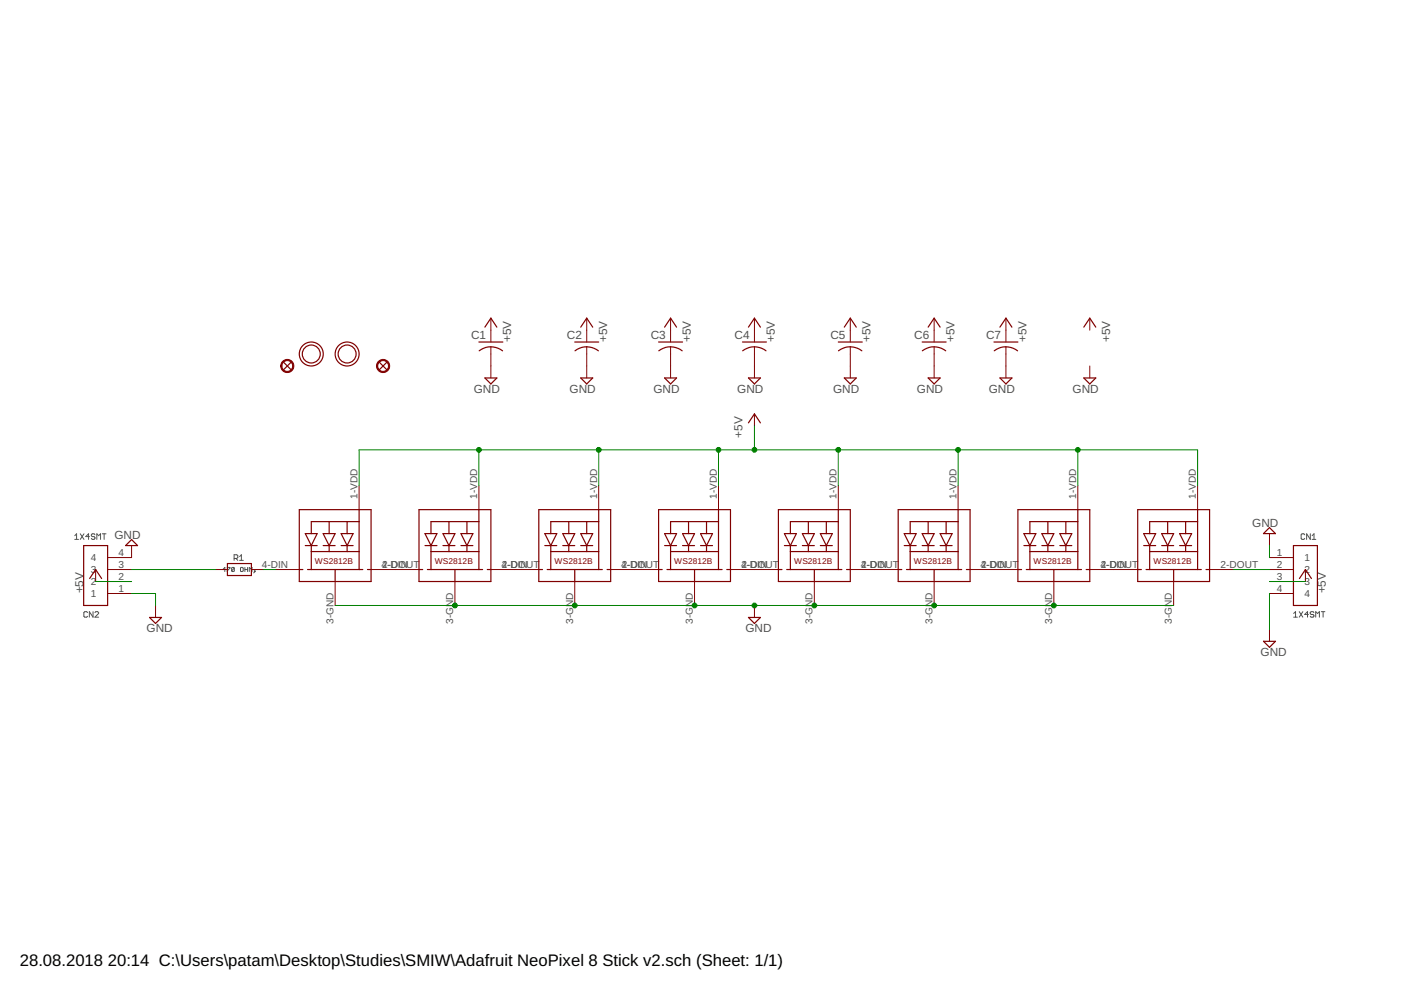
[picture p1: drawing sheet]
<svg xmlns="http://www.w3.org/2000/svg" width="297mm" height="210mm" viewBox="0 0 297 210" stroke-linecap="round" stroke-linejoin="round" font-family="sans-serif">
<g fill="none" stroke="#505050" stroke-width=".21">
<path d="M15.9 113.6l.3-.4v1.2M15.9 114.4h.7M17 113.2l.8 1.2M17.8 113.2l-.8 1.2M19 113.8h-.8l.6-.6v1.2M20.1 113.4l-.2-.2h-.3l-.2 .4 .2 .2h.3l.2 .4-.2 .2h-.3l-.2-.2M20.5 114.4v-1.2l.4 .4 .4-.4v1.2M21.7 113.2h.8M22.1 113.2v1.2M49.6 118.4h.6l.2-.2v-.4l-.2-.2h-.6v1.2M50 118.4l.4 .4M50.8 118l.4-.4v1.2"/>
<path d="M50.8 118.8h.8M276.6 113.4l-.2-.2h-.3l-.2 .2v.8l.2 .2h.3l.2-.2M277.8 113.2v1.2l-.8-1.2v1.2M278.2 113.6l.4-.4v1.2M278.2 114.4h.8M18.6 129.9l-.2-.2h-.4l-.2 .2v.8l.2 .2h.4l.2-.2M19.7 129.7v1.2l-.8-1.2v1.2M20.1 129.9l.2-.2h.4l.2 .2v.2l-.8 .8h.8M47.8 120.8h-.6l.5-.5v.9M48.2 120.3h.5l-.5 .9M49.7 120.5l-.4-.2-.2 .2v.5M49.7 120.5l-.1 .7-.5-.2"/>
<path d="M49.7 120.5l-.6 .5M51.1 120.3l.5 .2v.5l-.2 .2-.4-.2zM51.9 120.8h.6M51.9 120.3v.9M52.5 120.3v.9M52.9 121.2v-.9l.2 .3 .3-.3v.9M53.9 121l.2 .2zM54.1 121.2l-.3 .3M274.3 130.1l.4-.4v1.2M274.3 130.9h.8M275.5 129.7l.7 1.2M276.2 129.7l-.7 1.2"/>
<path d="M277.4 130.3h-.8l.6-.6v1.2M278.6 129.9l-.2-.2h-.4l-.2 .4 .2 .2h.4l.2 .4-.2 .2h-.4l-.2-.2M279 130.9v-1.2l.4 .4 .3-.4v1.2M280.1 129.7h.8M280.5 129.7v1.2"/>
</g>
<g fill="none" stroke="#800000" stroke-width=".21">
<path d="M104.1 67.5v5M104.1 73.5v6.6M124.4 67.5v5M124.4 73.5v6.6M142.2 67.5v5M142.2 73.5v6.6M160 67.5v5M160 73.5v6.6M180.3 67.5v5M180.3 73.5v6.6M198.1 67.5v5M198.1 73.5v6.6"/>
<path d="M213.3 67.5v5M213.3 73.5v6.6M231.1 67.5v2.5M231.1 77.6v2.5M160 87.8v2.5M27.9 115.7v2.5h-5.1M76.1 103v5.1M101.5 103v5.1M126.9 103v5.1M152.3 103v5.1M177.7 103v5.1M203.1 103v5.1"/>
<path d="M228.5 103v5.1M253.9 103v5.1M269.2 113.1v2.6M269.2 118.2h5M20.3 120.8v2.5M22.8 120.8h5.1M22.8 123.3h5.1M22.8 125.8h5.1M33 128.4v2.5M45.7 120.8h2.5M53.3 120.8h2.5M58.4 120.8h5.1"/>
<path d="M71.1 123.3v5.1M78.7 120.8h10.1M96.5 123.3v5.1M104.1 120.8h10.1M121.9 123.3v5.1M129.5 120.8h10.1M147.3 123.3v5.1M154.9 120.8h10.1M160 128.4v2.5M172.7 123.3v5.1M180.3 120.8h10.1M198.1 123.3v5.1"/>
<path d="M205.7 120.8h10.1M223.4 123.3v5.1M231.1 120.8h10.1M248.8 123.3v5.1M256.5 120.8h5M269.2 120.8h5M269.2 133.4v2.6M269.2 123.3h5M269.2 125.8h5M276.8 120.8v2.5"/>
</g>
<g fill="none" stroke="#800000" stroke-width=".25">
<path d="M60.2 76.8l1.5 1.6M61.7 76.8l-1.5 1.6M80.5 76.8l1.5 1.6M82 76.8l-1.5 1.6M101.5 72.5h5.1M101.6 74.4a4 4 0 0 1 5 0M102.8 69.4l1.3-1.9 1.2 1.9M121.9 72.5h5M121.9 74.4a4 4 0 0 1 5 0M123.1 69.4l1.3-1.9 1.3 1.9M139.6 72.5h5.1M139.7 74.4a4 4 0 0 1 4.9 0"/>
<path d="M140.9 69.4l1.3-1.9 1.2 1.9M157.4 72.5h5.1M157.5 74.4a4 4 0 0 1 4.9 0M158.7 69.4l1.3-1.9 1.2 1.9M177.7 72.5h5.1M177.8 74.4a4 4 0 0 1 4.9 0M179 69.4l1.3-1.9 1.2 1.9M195.5 72.5h5.1M195.6 74.4a4 4 0 0 1 4.9 0M196.8 69.4l1.3-1.9 1.2 1.9M210.7 72.5h5.1M210.8 74.4a4 4 0 0 1 5 0"/>
<path d="M212 69.4l1.3-1.9 1.2 1.9M229.8 69.4l1.3-1.9 1.2 1.9M102.8 80.1h2.5l-1.2 1.3zM123.1 80.1h2.6l-1.3 1.3zM140.9 80.1h2.5l-1.2 1.3zM158.7 89.7l1.3-1.9 1.2 1.9M158.7 80.1h2.5l-1.2 1.3zM179 80.1h2.5l-1.2 1.3zM196.8 80.1h2.5l-1.2 1.3zM212 80.1h2.5l-1.2 1.3zM229.8 80.1h2.5l-1.2 1.3zM17.7 115.7h5.1v12.7h-5.1z"/>
<path d="M27.9 114.4l1.3 1.3h-2.6zM48.2 119.5h5.1v2.5h-5.1zM63.5 108.1h15.2v15.2h-15.2zM64.7 113.1h2.5l-1.2 2.6zM64.7 115.7h2.5M66 115.7v5.1M66 116.9h10.1M68.5 113.1h2.6l-1.3 2.6zM68.5 115.7h2.6M69.8 110.6v2.5M69.8 115.7v1.2M72.3 113.1h2.6l-1.3 2.6z"/>
<path d="M72.3 115.7h2.6M73.6 110.6v2.5M73.6 115.7v1.2M76.1 110.6h-10.1v2.5M76.1 108.1v12.7M88.8 108.1h15.3v15.2h-15.3zM90.1 113.1h2.5l-1.2 2.6zM90.1 115.7h2.5M91.4 116.9h10.1M91.4 115.7v5.1M93.9 113.1h2.6l-1.3 2.6zM93.9 115.7h2.6"/>
<path d="M95.2 110.6v2.5M95.2 115.7v1.2M97.7 113.1h2.6l-1.3 2.6zM97.7 115.7h2.6M99 110.6v2.5M99 115.7v1.2M101.5 110.6h-10.1v2.5M101.5 108.1v12.7M114.2 108.1h15.3v15.2h-15.3zM115.5 113.1h2.5l-1.2 2.6zM115.5 115.7h2.5M116.8 116.9h10.1"/>
<path d="M116.8 115.7v5.1M119.3 113.1h2.6l-1.3 2.6zM119.3 115.7h2.6M120.6 110.6v2.5M120.6 115.7v1.2M123.1 113.1h2.6l-1.3 2.6zM123.1 115.7h2.6M124.4 110.6v2.5M124.4 115.7v1.2M126.9 110.6h-10.1v2.5M126.9 108.1v12.7M139.6 108.1h15.3v15.2h-15.3z"/>
<path d="M140.9 113.1h2.5l-1.2 2.6zM140.9 115.7h2.5M142.2 116.9h10.1M142.2 115.7v5.1M144.7 113.1h2.6l-1.3 2.6zM144.7 115.7h2.6M146 110.6v2.5M146 115.7v1.2M148.5 113.1h2.6l-1.3 2.6zM148.5 115.7h2.6M149.8 110.6v2.5M149.8 115.7v1.2"/>
<path d="M152.3 110.6h-10.1v2.5M152.3 108.1v12.7M165 108.1h15.3v15.2h-15.3zM166.3 113.1h2.5l-1.2 2.6zM166.3 115.7h2.5M167.6 116.9h10.1M167.6 115.7v5.1M170.1 113.1h2.6l-1.3 2.6zM170.1 115.7h2.6M171.4 110.6v2.5M171.4 115.7v1.2M173.9 113.1h2.6l-1.3 2.6z"/>
<path d="M173.9 115.7h2.6M175.2 110.6v2.5M175.2 115.7v1.2M177.7 110.6h-10.1v2.5M177.7 108.1v12.7M190.4 108.1h15.3v15.2h-15.3zM191.7 113.1h2.5l-1.2 2.6zM191.7 115.7h2.5M193 116.9h10.1M193 115.7v5.1M195.5 113.1h2.6l-1.3 2.6zM195.5 115.7h2.6"/>
<path d="M196.8 110.6v2.5M196.8 115.7v1.2M199.3 113.1h2.6l-1.3 2.6zM199.3 115.7h2.6M200.6 110.6v2.5M200.6 115.7v1.2M203.1 110.6h-10.1v2.5M203.1 108.1v12.7M215.8 108.1h15.3v15.2h-15.3zM217.1 113.1h2.5l-1.2 2.6zM217.1 115.7h2.5M218.4 116.9h10.1"/>
<path d="M218.4 115.7v5.1M220.9 113.1h2.5l-1.2 2.6zM220.9 115.7h2.5M222.2 110.6v2.5M222.2 115.7v1.2M224.7 113.1h2.5l-1.2 2.6zM224.7 115.7h2.5M226 110.6v2.5M226 115.7v1.2M228.5 110.6h-10.1v2.5M228.5 108.1v12.7M241.2 108.1h15.3v15.2h-15.3z"/>
<path d="M242.5 113.1h2.5l-1.2 2.6zM242.5 115.7h2.5M243.8 116.9h10.1M243.8 115.7v5.1M246.3 113.1h2.5l-1.2 2.6zM246.3 115.7h2.5M247.6 110.6v2.5M247.6 115.7v1.2M250.1 113.1h2.5l-1.2 2.6zM250.1 115.7h2.5M251.4 110.6v2.5M251.4 115.7v1.2"/>
<path d="M253.9 110.6h-10.1v2.5M253.9 108.1v12.7M269.2 111.9l1.2 1.2h-2.5zM274.2 115.7h5.1v12.7h-5.1zM19 122.7l1.3-1.9 1.2 1.9M31.7 130.9h2.5l-1.2 1.3zM63.5 120.8h.7M65.2 120.8h11.7M71.1 120.8v2.5M77.9 120.8h.8M88.8 120.8h.8M90.6 120.8h11.7"/>
<path d="M96.5 120.8v2.5M103.3 120.8h.8M114.2 120.8h.8M116 120.8h11.7M121.9 120.8v2.5M128.7 120.8h.8M139.6 120.8h.8M141.4 120.8h11.7M147.3 120.8v2.5M154.1 120.8h.8M158.7 130.9h2.5l-1.2 1.3zM165 120.8h.8"/>
<path d="M166.8 120.8h11.7M172.7 120.8v2.5M179.5 120.8h.8M190.4 120.8h.8M192.2 120.8h11.7M198.1 120.8v2.5M204.9 120.8h.8M215.8 120.8h.8M217.6 120.8h11.7M223.4 120.8v2.5M230.3 120.8h.8M241.2 120.8h.8"/>
<path d="M243 120.8h11.7M248.8 120.8v2.5M255.7 120.8h.8M267.9 136h2.5l-1.2 1.2zM275.5 122.7l1.3-1.9 1.2 1.9"/>
<circle cx="66" cy="75.1" r="2.54"/>
<circle cx="66" cy="75.1" r="1.91"/>
<circle cx="73.6" cy="75.1" r="2.54"/>
<circle cx="73.6" cy="75.1" r="1.91"/>
</g>
<g fill="#800000" stroke="#800000" stroke-width=".21">
<path d="M59.9 76.6a1.4 1.4 0 0 1 2.2 .2 1.4 1.4 0 0 1-.8 2.1 1.4 1.4 0 0 1-1.8-1.3h.3a1.14 1.14 0 0 1 1.7-.9 1.14 1.14 0 0 1 .1 1.9 1.14 1.14 0 0 1-1.8-.7v-.3h-.3z" fill-rule="evenodd"/>
<path d="M80.2 76.6a1.4 1.4 0 0 1 2.2 .3 1.4 1.4 0 0 1-.8 2.1 1.4 1.4 0 0 1-1.8-1.4h.3a1.15 1.15 0 0 1 1.6-1.1 1.15 1.15 0 0 1 .3 2 1.15 1.15 0 0 1-1.9-.6v-.3h-.3z" fill-rule="evenodd"/>
</g>
<g fill="none" stroke="#008000" stroke-width=".21">
<path d="M101.5 95.4v7.6M126.9 95.4v7.6M152.3 95.4v7.6M160 90.3v5.1M177.7 95.4v7.6M203.1 95.4v7.6M228.5 95.4v7.6M76.1 103v-7.6h177.8v7.6M269.2 115.7v2.5M20.3 123.3h7.6M27.9 125.8h5.1v2.6M27.9 120.8h17.8"/>
<path d="M55.8 120.8h2.6M71.1 128.4h177.7M261.5 120.8h7.7M269.2 123.3h7.6M269.2 125.8v7.6"/>
</g>
<g fill="#008000" stroke="#008000" stroke-width=".21">
<circle cx="126.9" cy="95.4" r=".51"/>
<circle cx="152.3" cy="95.4" r=".51"/>
<circle cx="177.7" cy="95.4" r=".51"/>
<circle cx="228.5" cy="95.4" r=".51"/>
<circle cx="160" cy="95.4" r=".51"/>
<circle cx="101.5" cy="95.4" r=".51"/>
<circle cx="203.1" cy="95.4" r=".51"/>
<circle cx="223.4" cy="128.4" r=".51"/>
<circle cx="96.5" cy="128.4" r=".51"/>
<circle cx="121.9" cy="128.4" r=".51"/>
<circle cx="147.3" cy="128.4" r=".51"/>
<circle cx="172.7" cy="128.4" r=".51"/>
<circle cx="198.1" cy="128.4" r=".51"/>
<circle cx="160" cy="128.4" r=".51"/>
</g>
<g font-size="3.5">
<text x="4.2" y="204.7">28.08.2018</text>
<text x="22.9" y="204.7">20:14 C:\Users\patam\Desktop\Studies\SMIW\Adafruit NeoPixel 8 Stick v2.sch (Sheet: 1/1)</text>
</g>
<g font-size="2.5" fill="#505050">
<text x="99.9" y="71.9">C1</text>
<text x="120.2" y="71.9">C2</text>
<text x="138" y="71.9">C3</text>
<text x="155.7" y="71.9">C4</text>
<text x="176.1" y="71.9">C5</text>
<text x="193.8" y="71.9">C6</text>
<text x="209.1" y="71.9">C7</text>
<text x="108.4" y="72.5" transform="rotate(-90 108.4 72.5)">+5V</text>
<text x="128.7" y="72.5" transform="rotate(-90 128.7 72.5)">+5V</text>
<text x="146.5" y="72.5" transform="rotate(-90 146.5 72.5)">+5V</text>
<text x="164.3" y="72.5" transform="rotate(-90 164.3 72.5)">+5V</text>
<text x="184.6" y="72.5" transform="rotate(-90 184.6 72.5)">+5V</text>
<text x="202.4" y="72.5" transform="rotate(-90 202.4 72.5)">+5V</text>
<text x="217.6" y="72.5" transform="rotate(-90 217.6 72.5)">+5V</text>
<text x="235.4" y="72.5" transform="rotate(-90 235.4 72.5)">+5V</text>
<text x="100.4" y="83.3">GND</text>
<text x="120.8" y="83.3">GND</text>
<text x="138.5" y="83.3">GND</text>
<text x="156.3" y="83.3">GND</text>
<text x="176.6" y="83.3">GND</text>
<text x="194.4" y="83.3">GND</text>
<text x="209.6" y="83.3">GND</text>
<text x="227.4" y="83.3">GND</text>
<text x="157.4" y="92.8" transform="rotate(-90 157.4 92.8)">+5V</text>
<text x="265.5" y="111.7">GND</text>
<text x="24.3" y="114.3">GND</text>
<text x="17.7" y="125.8" transform="rotate(-90 17.7 125.8)">+5V</text>
<text x="281.1" y="125.8" transform="rotate(-90 281.1 125.8)">+5V</text>
<text x="31.1" y="134.1">GND</text>
<text x="158" y="134.1">GND</text>
<text x="267.3" y="139.2">GND</text>
</g>
<g font-size="2.1" fill="#505050">
<text x="75.8" y="105.7" transform="rotate(-90 75.8 105.7)">1-VDD</text>
<text x="101.2" y="105.7" transform="rotate(-90 101.2 105.7)">1-VDD</text>
<text x="126.6" y="105.7" transform="rotate(-90 126.6 105.7)">1-VDD</text>
<text x="152" y="105.7" transform="rotate(-90 152 105.7)">1-VDD</text>
<text x="177.4" y="105.7" transform="rotate(-90 177.4 105.7)">1-VDD</text>
<text x="202.8" y="105.7" transform="rotate(-90 202.8 105.7)">1-VDD</text>
<text x="228.2" y="105.7" transform="rotate(-90 228.2 105.7)">1-VDD</text>
<text x="253.6" y="105.7" transform="rotate(-90 253.6 105.7)">1-VDD</text>
<text x="19.3" y="119">4</text>
<text x="25.2" y="117.9">4</text>
<text x="270.7" y="117.9">1</text>
<text x="276.6" y="119">1</text>
<text x="19.3" y="124.1">2</text>
<text x="19.3" y="121.5">3</text>
<text x="25.2" y="125.5">1</text>
<text x="25.2" y="122.9">2</text>
<text x="25.2" y="120.4">3</text>
<text x="55.5" y="120.4">4-DIN</text>
<text x="80.9" y="120.4">4-DIN</text>
<text x="81" y="120.4">2-DOUT</text>
<text x="106.3" y="120.4">4-DIN</text>
<text x="106.4" y="120.4">2-DOUT</text>
<text x="131.7" y="120.4">4-DIN</text>
<text x="131.8" y="120.4">2-DOUT</text>
<text x="157.1" y="120.4">4-DIN</text>
<text x="157.2" y="120.4">2-DOUT</text>
<text x="182.5" y="120.4">4-DIN</text>
<text x="182.6" y="120.4">2-DOUT</text>
<text x="207.9" y="120.4">4-DIN</text>
<text x="208" y="120.4">2-DOUT</text>
<text x="233.3" y="120.4">4-DIN</text>
<text x="233.4" y="120.4">2-DOUT</text>
<text x="258.8" y="120.4">2-DOUT</text>
<text x="270.7" y="120.4">2</text>
<text x="270.7" y="122.9">3</text>
<text x="270.7" y="125.5">4</text>
<text x="276.6" y="121.5">2</text>
<text x="276.6" y="124.1">3</text>
<text x="19.3" y="126.6">1</text>
<text x="276.6" y="126.6">4</text>
<text x="70.7" y="132.3" transform="rotate(-90 70.7 132.3)">3-GND</text>
<text x="96.1" y="132.3" transform="rotate(-90 96.1 132.3)">3-GND</text>
<text x="121.5" y="132.3" transform="rotate(-90 121.5 132.3)">3-GND</text>
<text x="146.9" y="132.3" transform="rotate(-90 146.9 132.3)">3-GND</text>
<text x="172.3" y="132.3" transform="rotate(-90 172.3 132.3)">3-GND</text>
<text x="197.7" y="132.3" transform="rotate(-90 197.7 132.3)">3-GND</text>
<text x="223.1" y="132.3" transform="rotate(-90 223.1 132.3)">3-GND</text>
<text x="248.5" y="132.3" transform="rotate(-90 248.5 132.3)">3-GND</text>
</g>
<g font-size="1.8" fill="#800000">
<text x="66.8" y="119.5">WS2812B</text>
<text x="92.2" y="119.5">WS2812B</text>
<text x="117.6" y="119.5">WS2812B</text>
<text x="143" y="119.5">WS2812B</text>
<text x="168.4" y="119.5">WS2812B</text>
<text x="193.7" y="119.5">WS2812B</text>
<text x="219.1" y="119.5">WS2812B</text>
<text x="244.5" y="119.5">WS2812B</text>
</g>
</svg>
